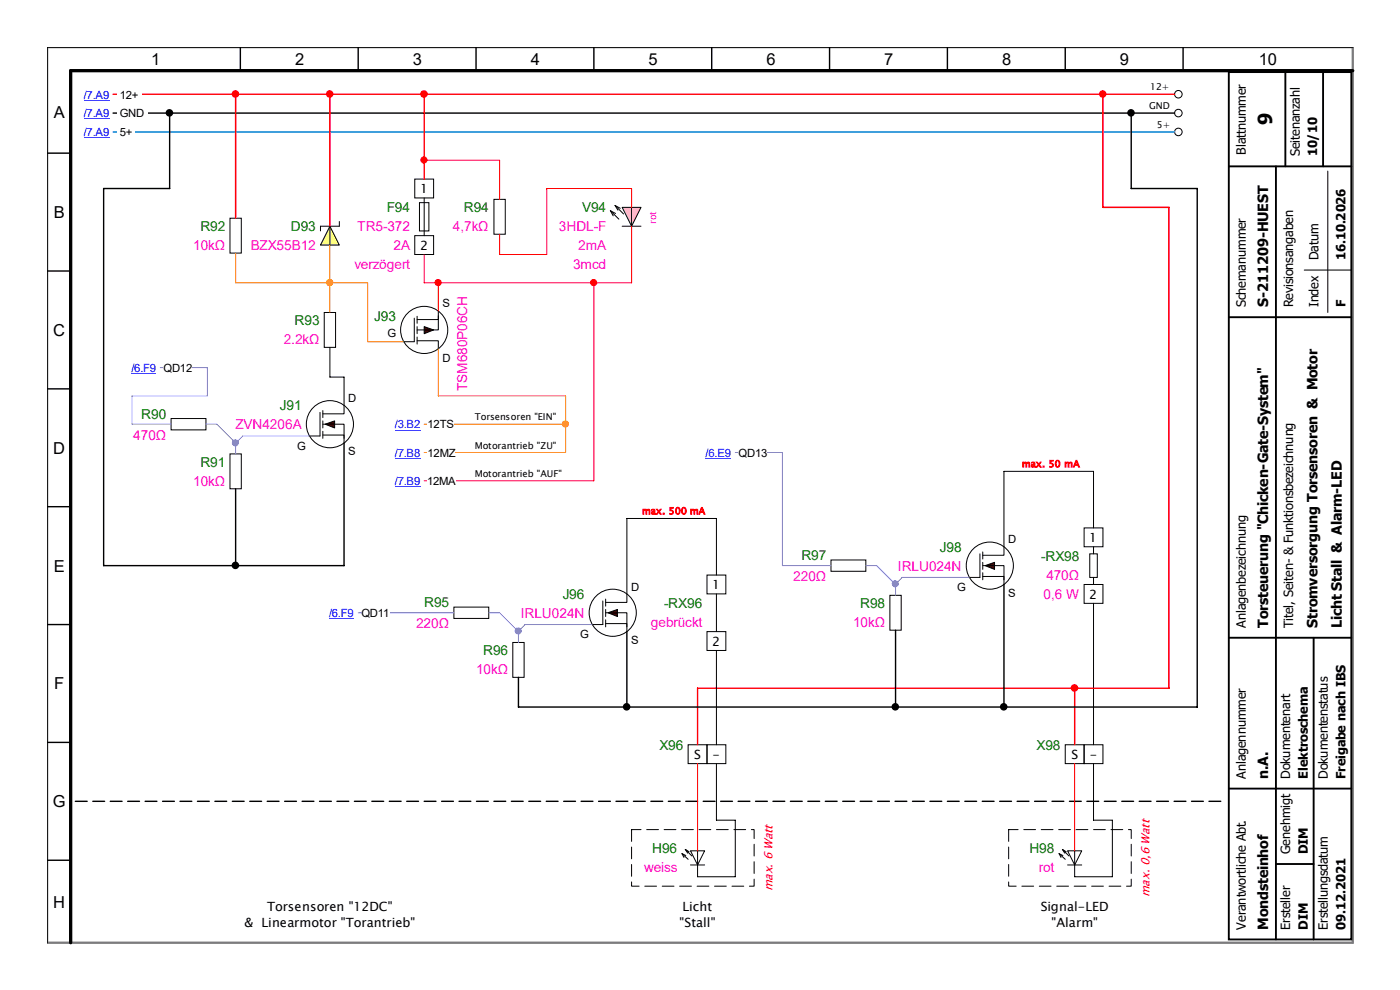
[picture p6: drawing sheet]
<svg xmlns="http://www.w3.org/2000/svg" width="297mm" height="210mm" viewBox="0 0 297 210" stroke-linecap="round" stroke-linejoin="round" font-family="sans-serif">
<path d="M16 170h244" fill="none" stroke="#000" stroke-width=".3" stroke-dasharray="2.5 1.2"/>
<circle cx="250" cy="20" r=".8" fill="none" stroke="#000" stroke-width=".21"/>
<path d="M24 20h225.2" fill="none" stroke="#f00" stroke-width=".3"/>
<path d="M24.8 18.7h5.1v2.6h-5.1z" fill="#fff"/>
<g fill="none" stroke="#000" stroke-width=".21">
<circle cx="250" cy="28" r=".8"/>
<circle cx="250" cy="24" r=".8"/>
</g>
<path d="M24 24h225.2" fill="none" stroke="#000" stroke-width=".3"/>
<path d="M24.8 22.7h6.4v2.6h-6.4z" fill="#fff"/>
<path d="M24 28h225.2" fill="none" stroke="#0080ff" stroke-width=".3"/>
<path d="M24.8 26.7h3.8v2.6h-3.8z" fill="#fff"/>
<g fill="none" stroke="#000" stroke-width=".21">
<path d="M230 112h4v4h-4zM231.2 117.5h1.6v5h-1.6zM232 116v1.5M127.9 127.5v5h-2.3M128.5 127.1v1.5M128.5 129.3v1.5M128.5 131.5v1.5M150 122h4v4h-4zM150 134h4v4h-4zM152 126v8M152 138v20M230 124h4v4h-4z"/>
<path d="M232 122.5v1.5M232 128v30M146 158h4v4h-4zM150 158h4v4h-4zM226 158h4v4h-4zM230 158h4v4h-4zM152 162v12h4v12h-8v-5.5M232 162v12h4v12h-8v-5.5M144.7 181.1l1.3 1.2M144.7 181.1l.4 .8M144.7 181.1l.8 .4M145.4 180.2l1.4 1.4"/>
<path d="M145.4 180.2l.8 .5M145.4 180.2l.5 .8M146.5 180.5h3l-1.5 3zM146.5 183.5h3M224.7 181.1l1.3 1.2M224.7 181.1l.4 .8M224.7 181.1l.8 .4M225.4 180.2l1.4 1.4M225.4 180.2l.8 .5M225.4 180.2l.5 .8M226.5 180.5h3l-1.5 3zM226.5 183.5h3"/>
<circle cx="130" cy="130" r="5"/>
</g>
<path d="M148 162v18.5M228 162v18.5" fill="none" stroke="#f00" stroke-width=".21"/>
<path d="M234 20v24h14v102h-100v12M228 146v12" fill="none" stroke="#f00" stroke-width=".3"/>
<g fill="#f00" stroke="#f00" stroke-width=".3">
<circle cx="233.9" cy="19.9" r=".65"/>
<circle cx="227.9" cy="145.9" r=".65"/>
</g>
<path d="M134 176h26v12h-26zM214 176h26v12h-26z" fill="none" stroke="#000" stroke-width=".21" stroke-dasharray="2.5 1.2"/>
<path d="M129 130l2-.7v1.5z" fill="#400000" stroke="#000" stroke-width=".21"/>
<g fill="none" stroke="#000" stroke-width=".21">
<path d="M207.9 117.5v5h-2.3M208.5 117.1v1.5M208.5 119.3v1.5M96.3 128.8h7.4v2.4h-7.4zM108.8 136.3h2.4v7.4h-2.4zM128.5 132.3h4.5v1.7M128.5 130h4.5v3M133 126v1.8h-4.5M208.5 121.5v1.5"/>
<circle cx="210" cy="120" r="5"/>
</g>
<path d="M209 120l2-.7v1.5z" fill="#400000" stroke="#000" stroke-width=".21"/>
<path d="M176.3 118.8h7.4v2.4h-7.4zM208.5 120h4.5v3M213 116v1.8h-4.5M188.8 126.3h2.4v7.4h-2.4zM208.5 122.3h4.5v1.7" fill="none" stroke="#000" stroke-width=".21"/>
<path d="M133 134v16h-23v-6.3M213 124v26h-23v-16.3" fill="none" stroke="#000" stroke-width=".3"/>
<path d="M76 130h20.3" fill="none" stroke="#8080ff" stroke-width=".21"/>
<path d="M76.7 128.7h5.9v2.6h-5.9z" fill="#fff"/>
<path d="M156 96h10v24h10.3" fill="none" stroke="#8080ff" stroke-width=".21"/>
<path d="M156.7 94.7h6.1v2.6h-6.1z" fill="#fff"/>
<path d="M88 38h4v4h-4zM88 50h4v4h-4zM89 43h2v6h-2zM90 42v8M232 112v-12h-19v16M152 122v-12h-19v16" fill="none" stroke="#000" stroke-width=".21"/>
<path d="M240 24v16h14v110h-41" fill="none" stroke="#000" stroke-width=".3"/>
<g fill="#000" stroke="#000" stroke-width=".3">
<circle cx="239.9" cy="23.9" r=".65"/>
<circle cx="212.9" cy="149.9" r=".65"/>
</g>
<path d="M132 44h4l-2 4z" fill="#ffb9b9" stroke="#000" stroke-width=".21"/>
<g fill="none" stroke="#000" stroke-width=".21">
<path d="M104.8 42.3h2.4v7.4h-2.4zM129.5 44.7l1.8 1.8M129.5 44.7l.6 1.1M129.5 44.7l1.1 .6M130.5 43.6l1.8 1.8M130.5 43.6l1.1 .6M130.5 43.6l.6 1M132 48h4M134 44v4M87.9 67.5v5h-2.3M88.5 67.1v1.5M88.5 69.3v1.5"/>
<path d="M88.5 71.5v1.5M36.3 88.8h7.4v2.4h-7.4zM48.8 96.3h2.4v7.4h-2.4z"/>
<circle cx="90" cy="70" r="5"/>
</g>
<path d="M134 44v-4h-18v14h-10v-4.3" fill="none" stroke="#f00" stroke-width=".21"/>
<path d="M133 150h57" fill="none" stroke="#000" stroke-width=".3"/>
<g fill="#000" stroke="#000" stroke-width=".3">
<circle cx="132.9" cy="149.9" r=".65"/>
<circle cx="189.9" cy="149.9" r=".65"/>
</g>
<path d="M90 69.3l2 .7-2 .8z" fill="#400000" stroke="#000" stroke-width=".21"/>
<g fill="none" stroke="#000" stroke-width=".21">
<path d="M88.5 72.3h4.5v1.7M93 66v1.8h-4.5M93 67v3h-4.5M67.9 87.5v5h-2.3M68.5 87.1v1.5M68.5 89.3v1.5M68.5 91.5v1.5"/>
<circle cx="70" cy="90" r="5"/>
</g>
<path d="M69 90l2-.7v1.5z" fill="#400000" stroke="#000" stroke-width=".21"/>
<path d="M48.8 46.3h2.4v7.4h-2.4zM68.8 66.3h2.4v7.4h-2.4zM70 73.7v6.3h3v7.8h-4.5M68.5 92.3h4.5v1.7M68.5 90h4.5v3" fill="none" stroke="#000" stroke-width=".21"/>
<path d="M34 78h10v6h-16v6h8.3" fill="none" stroke="#8080ff" stroke-width=".21"/>
<path d="M34.7 76.7h6.1v2.6h-6.1z" fill="#fff"/>
<path d="M36 24v16h-14v80h51v-26M50 103.7v16.3" fill="none" stroke="#000" stroke-width=".3"/>
<g fill="#000" stroke="#000" stroke-width=".3">
<circle cx="35.9" cy="23.9" r=".65"/>
<circle cx="49.9" cy="119.9" r=".65"/>
</g>
<path d="M70 48l2 4h-4z" fill="#ffff80" stroke="#000" stroke-width=".21"/>
<path d="M70 48v4M72 47v1h-4v1" fill="none" stroke="#000" stroke-width=".21"/>
<path d="M43.7 90h2.3l4 4M50 94v2.3M65.6 92.5h-14.1l-1.5 1.5" fill="none" stroke="#8080ff" stroke-width=".21"/>
<circle cx="49.9" cy="93.9" r=".65" fill="#8080ff" stroke="#8080ff" stroke-width=".21"/>
<path d="M50 53.7v6.3h28v12.5h7.6M70 52v14.3M93 74v10h27v6h-30" fill="none" stroke="#ff8000" stroke-width=".21"/>
<circle cx="69.9" cy="59.9" r=".65" fill="#ff8000" stroke="#ff8000" stroke-width=".21"/>
<path d="M50 20v26.3M70 20v28M90 20v18" fill="none" stroke="#f00" stroke-width=".3"/>
<g fill="#f00" stroke="#f00" stroke-width=".3">
<circle cx="49.9" cy="19.9" r=".65"/>
<circle cx="69.9" cy="19.9" r=".65"/>
<circle cx="89.9" cy="19.9" r=".65"/>
</g>
<path d="M90 34h16v8.3M93 60v6M134 48v12h-44v-6" fill="none" stroke="#f00" stroke-width=".21"/>
<g fill="#f00" stroke="#f00" stroke-width=".21">
<circle cx="89.9" cy="33.9" r=".65"/>
<circle cx="92.9" cy="59.9" r=".65"/>
</g>
<path d="M90.7 88.7h5.6v2.6h-5.6z" fill="#fff"/>
<path d="M120 90v6h-30" fill="none" stroke="#ff8000" stroke-width=".21"/>
<circle cx="119.9" cy="89.9" r=".65" fill="#ff8000" stroke="#ff8000" stroke-width=".21"/>
<path d="M90.7 94.7h5.9v2.6h-5.9z" fill="#fff"/>
<path d="M126 60v42h-36" fill="none" stroke="#f00" stroke-width=".21"/>
<circle cx="125.9" cy="59.9" r=".65" fill="#f00" stroke="#f00" stroke-width=".21"/>
<path d="M90.6 100.7h6.1v2.6h-6.1z" fill="#fff"/>
<path d="M183.7 120h2.3l4 4v2.3M103.7 130h2.3l4 4v2.3M125.6 132.5h-14.2l-1.4 1.4M205.6 122.5h-14.2l-1.4 1.4" fill="none" stroke="#8080ff" stroke-width=".21"/>
<g fill="#8080ff" stroke="#8080ff" stroke-width=".21">
<circle cx="109.9" cy="133.8" r=".65"/>
<circle cx="189.9" cy="123.8" r=".65"/>
</g>
<path d="M17.8 18.7h5.4v2.8h-5.4z" fill="#fff"/>
<path d="M17.8 21.3h5.4" fill="none" stroke="#00f" stroke-width=".21"/>
<path d="M17.8 22.7h5.4v2.7h-5.4z" fill="#fff"/>
<path d="M17.8 25.2h5.4" fill="none" stroke="#00f" stroke-width=".21"/>
<path d="M17.8 26.7h5.4v2.8h-5.4z" fill="#fff"/>
<path d="M17.8 29.3h5.4" fill="none" stroke="#00f" stroke-width=".21"/>
<path d="M69.8 128.7h5.2v2.7h-5.2z" fill="#fff"/>
<path d="M69.8 131.2h5.2" fill="none" stroke="#00f" stroke-width=".21"/>
<path d="M149.7 94.7h5.4v2.8h-5.4z" fill="#fff"/>
<path d="M149.7 97.2h5.4" fill="none" stroke="#00f" stroke-width=".21"/>
<path d="M27.9 76.7h5.2v2.8h-5.2z" fill="#fff"/>
<path d="M27.9 79.2h5.2" fill="none" stroke="#00f" stroke-width=".21"/>
<path d="M83.8 88.7h5.4v2.7h-5.4z" fill="#fff"/>
<path d="M83.8 91.2h5.4" fill="none" stroke="#00f" stroke-width=".21"/>
<path d="M83.8 94.7h5.4v2.8h-5.4z" fill="#fff"/>
<path d="M83.8 97.2h5.4" fill="none" stroke="#00f" stroke-width=".21"/>
<path d="M83.8 100.7h5.4v2.8h-5.4z" fill="#fff"/>
<path d="M83.8 103.3h5.4" fill="none" stroke="#00f" stroke-width=".21"/>
<path d="M10 10h277v190h-277z" fill="none" stroke="#7f7f7f" stroke-width=".5"/>
<g fill="none" stroke="#000" stroke-width=".3">
<path d="M51 10v5M76 10v5M101 10v5M126 10v5M151 10v5M176 10v5M201 10v5M226 10v5M251 10v5M287 10h-277v190M10 32.5h5M10 57.5h5"/>
<path d="M10 82.5h5M10 107.5h5M10 132.5h5M10 157.5h5M10 182.5h5"/>
</g>
<path d="M287 15h-272v185" fill="none" stroke="#000" stroke-width=".7"/>
<path d="M260.7 15.3h26v184h-26zM272.7 15.3v20M280.7 15.3v20M260.7 35.3h26M270.7 35.3v164M260.7 67.3h26M260.7 135.3h26M278.7 135.3v64M260.7 167.3h26M270.7 183.3h8" fill="none" stroke="#000" stroke-width=".4"/>
<path d="M281.7 36.3v30M276.7 57.3h9.9" fill="none" stroke="#000" stroke-width=".21"/>
<text font-size="4.1" x="269.9" y="26.6" transform="rotate(-90 269.9 26.6)">9</text>
<g font-size="3.5">
<text x="32.1" y="13.7">1</text>
<text x="62.6" y="13.7">2</text>
<text x="87.6" y="13.7">3</text>
<text x="112.6" y="13.7">4</text>
<text x="137.6" y="13.7">5</text>
<text x="162.6" y="13.7">6</text>
<text x="187.6" y="13.7">7</text>
<text x="212.6" y="13.7">8</text>
<text x="237.6" y="13.7">9</text>
<text x="267.1" y="13.7">10</text>
<text x="11.4" y="24.9">A</text>
<text x="11.4" y="46.2">B</text>
<text x="11.3" y="71.2">C</text>
<text x="11.3" y="96.2">D</text>
<text x="11.4" y="121.2">E</text>
<text x="11.5" y="146.2">F</text>
<text x="11.2" y="171.2">G</text>
<text x="11.3" y="192.5">H</text>
</g>
<g font-size="3">
<text x="269" y="65.2" transform="rotate(-90 269 65.2)">S-211209-HUEST</text>
<text x="269" y="133.2" transform="rotate(-90 269 133.2)">Torsteuerung &quot;Chicken-Gate-System&quot;</text>
<text x="279.5" y="133.2" transform="rotate(-90 279.5 133.2)">Stromversorgung Torsensoren &amp; Motor</text>
<text x="284.7" y="133.2" transform="rotate(-90 284.7 133.2)">Licht Stall &amp; Alarm-LED</text>
<text x="269" y="165.2" transform="rotate(-90 269 165.2)">n.A.</text>
<text x="269" y="197.2" transform="rotate(-90 269 197.2)">Mondsteinhof</text>
</g>
<g font-size="2.9" fill="#008000">
<text x="82.1" y="45">F94</text>
<text x="98.4" y="45">R94</text>
<text x="123.5" y="45">V94</text>
<text x="42.5" y="49">R92</text>
<text x="61.7" y="49">D93</text>
<text x="62.5" y="69">R93</text>
<text x="79.4" y="68">J93</text>
<text x="30" y="88.8">R90</text>
<text x="59.4" y="87">J91</text>
<text x="42.5" y="99">R91</text>
<text x="170" y="118.8">R97</text>
<text x="199.4" y="117">J98</text>
<text x="220.9" y="119">-RX98</text>
<text x="90" y="128.8">R95</text>
<text x="119.4" y="127">J96</text>
<text x="140.9" y="129">-RX96</text>
<text x="182.5" y="129">R98</text>
<text x="102.5" y="139">R96</text>
<text x="139.9" y="159">X96</text>
<text x="219.9" y="159">X98</text>
<text x="138.4" y="181">H96</text>
<text x="218.4" y="181">H98</text>
</g>
<g font-size="2.9" fill="#f0f">
<text x="41" y="53">10kΩ</text>
<text x="53.2" y="53">BZX55B12</text>
<text x="75.8" y="49">TR5-372</text>
<text x="83.5" y="53.1">2A</text>
<text x="96.1" y="49">4,7kΩ</text>
<text x="118.6" y="49">3HDL-F</text>
<text x="122.7" y="53">2mA</text>
<text x="75.2" y="57.1">verzögert</text>
<text x="121.6" y="57">3mcd</text>
<text x="60.2" y="73">2.2kΩ</text>
<text x="99.1" y="82.9" transform="rotate(-90 99.1 82.9)">TSM680P06CH</text>
<text x="28.3" y="93.3">470Ω</text>
<text x="50" y="91">ZVN4206A</text>
<text x="41" y="103">10kΩ</text>
<text x="168.3" y="123.3">220Ω</text>
<text x="190.5" y="121">IRLU024N</text>
<text x="222" y="123">470Ω</text>
<text x="110.5" y="131">IRLU024N</text>
<text x="221.4" y="127">0,6 W</text>
<text x="88.3" y="133.3">220Ω</text>
<text x="138.1" y="133">gebrückt</text>
<text x="181" y="133">10kΩ</text>
<text x="101" y="143">10kΩ</text>
<text x="136.7" y="185">weiss</text>
<text x="220.4" y="185">rot</text>
</g>
<g font-size="2.7">
<text x="264.3" y="32.8" transform="rotate(-90 264.3 32.8)">Blattnummer</text>
<text x="275.8" y="33.2" transform="rotate(-90 275.8 33.2)">Seitenanzahl</text>
<text x="279.4" y="33.2" transform="rotate(-90 279.4 33.2)">10/10</text>
<text x="89.1" y="41">1</text>
<text x="89.1" y="53">2</text>
<text x="279.7" y="55.2" transform="rotate(-90 279.7 55.2)">Datum</text>
<text x="285.5" y="55.2" transform="rotate(-90 285.5 55.2)">16.10.2026</text>
<text x="264.3" y="65.2" transform="rotate(-90 264.3 65.2)">Schemanummer</text>
<text x="274.4" y="65.2" transform="rotate(-90 274.4 65.2)">Revisionsangaben</text>
<text x="279.7" y="65.2" transform="rotate(-90 279.7 65.2)">Index</text>
<text x="285.5" y="65.2" transform="rotate(-90 285.5 65.2)">F</text>
<text x="231.1" y="115">1</text>
<text x="151.1" y="125">1</text>
<text x="231.1" y="127">2</text>
<text x="151.1" y="137">2</text>
<text x="264.3" y="133.2" transform="rotate(-90 264.3 133.2)">Anlagenbezeichnung</text>
<text x="274.4" y="133.2" transform="rotate(-90 274.4 133.2)">Titel, Seiten- &amp; Funktionsbezeichnung</text>
<text x="147.3" y="161">S</text>
<text x="151.2" y="161">-</text>
<text x="227.3" y="161">S</text>
<text x="231.2" y="161">-</text>
<text x="264.3" y="165.2" transform="rotate(-90 264.3 165.2)">Anlagennummer</text>
<text x="273.7" y="165.2" transform="rotate(-90 273.7 165.2)">Dokumentenart</text>
<text x="277.5" y="165.2" transform="rotate(-90 277.5 165.2)">Elektroschema</text>
<text x="281.7" y="165.2" transform="rotate(-90 281.7 165.2)">Dokumentenstatus</text>
<text x="285.5" y="165.2" transform="rotate(-90 285.5 165.2)">Freigabe nach IBS</text>
<text x="273.7" y="181.2" transform="rotate(-90 273.7 181.2)">Genehmigt</text>
<text x="277.5" y="181.2" transform="rotate(-90 277.5 181.2)">DIM</text>
<text x="51.9" y="196.6">&amp; Linearmotor &quot;Torantrieb&quot;</text>
<text x="56.7" y="193.3">Torsensoren &quot;12DC&quot;</text>
<text x="144.2" y="196.6">&quot;Stall&quot;</text>
<text x="144.8" y="193.3">Licht</text>
<text x="220.8" y="193.3">Signal-LED</text>
<text x="223.1" y="196.6">&quot;Alarm&quot;</text>
<text x="264.3" y="197.2" transform="rotate(-90 264.3 197.2)">Verantwortliche Abt.</text>
<text x="273.7" y="197.2" transform="rotate(-90 273.7 197.2)">Ersteller</text>
<text x="277.5" y="197.2" transform="rotate(-90 277.5 197.2)">DIM</text>
<text x="281.7" y="197.2" transform="rotate(-90 281.7 197.2)">Erstellungsdatum</text>
<text x="285.5" y="197.2" transform="rotate(-90 285.5 197.2)">09.12.2021</text>
</g>
<g font-size="2.5" fill="#f00">
<text x="163.9" y="189.1" transform="rotate(-90 163.9 189.1)">max. 6 Watt</text>
<text x="243.9" y="190.3" transform="rotate(-90 243.9 190.3)">max. 0,6 Watt</text>
</g>
<g font-size="2.4" fill="#00f">
<text x="17.8" y="20.9">/7.A9</text>
<text x="17.8" y="24.9">/7.A9</text>
<text x="17.8" y="28.9">/7.A9</text>
<text x="27.9" y="78.9">/6.F9</text>
<text x="83.8" y="90.9">/3.B2</text>
<text x="83.8" y="96.9">/7.B8</text>
<text x="149.7" y="96.9">/6.E9</text>
<text x="83.8" y="102.9">/7.B9</text>
<text x="69.8" y="130.9">/6.F9</text>
</g>
<g font-size="2.4">
<text x="25.4" y="20.9">12+</text>
<text x="25.4" y="24.9">GND</text>
<text x="25.4" y="28.9">5+</text>
<text x="93.9" y="65.1">S</text>
<text x="82.2" y="71.6">G</text>
<text x="93.9" y="76.9">D</text>
<text x="34.7" y="78.9">QD12</text>
<text x="73.9" y="85.3">D</text>
<text x="63.1" y="95.4">G</text>
<text x="90.7" y="90.9">12TS</text>
<text x="73.9" y="96.6">S</text>
<text x="90.7" y="96.9">12MZ</text>
<text x="156.7" y="96.9">QD13</text>
<text x="90.6" y="102.9">12MA</text>
<text x="213.9" y="115.3">D</text>
<text x="133.9" y="125.3">D</text>
<text x="203.1" y="125.4">G</text>
<text x="76.7" y="130.9">QD11</text>
<text x="213.9" y="126.6">S</text>
<text x="123.1" y="135.4">G</text>
<text x="133.9" y="136.6">S</text>
</g>
<g font-size="2">
<text x="243.8" y="23.1">GND</text>
<text x="244" y="19.1">12+</text>
<text x="245.4" y="27.1">5+</text>
<text x="100.7" y="89.2">Torsensoren &quot;EIN&quot;</text>
<text x="100.7" y="95.2">Motorantrieb &quot;ZU&quot;</text>
<text x="100.7" y="101.2">Motorantrieb &quot;AUF&quot;</text>
</g>
<text font-size="2" fill="#f0f" x="139.2" y="47.5" transform="rotate(-90 139.2 47.5)">rot</text>
<g font-size="2" fill="#f00">
<text x="216.8" y="99.1">max. 50 mA</text>
<text x="136.2" y="109.1">max. 500 mA</text>
</g>
</svg>
